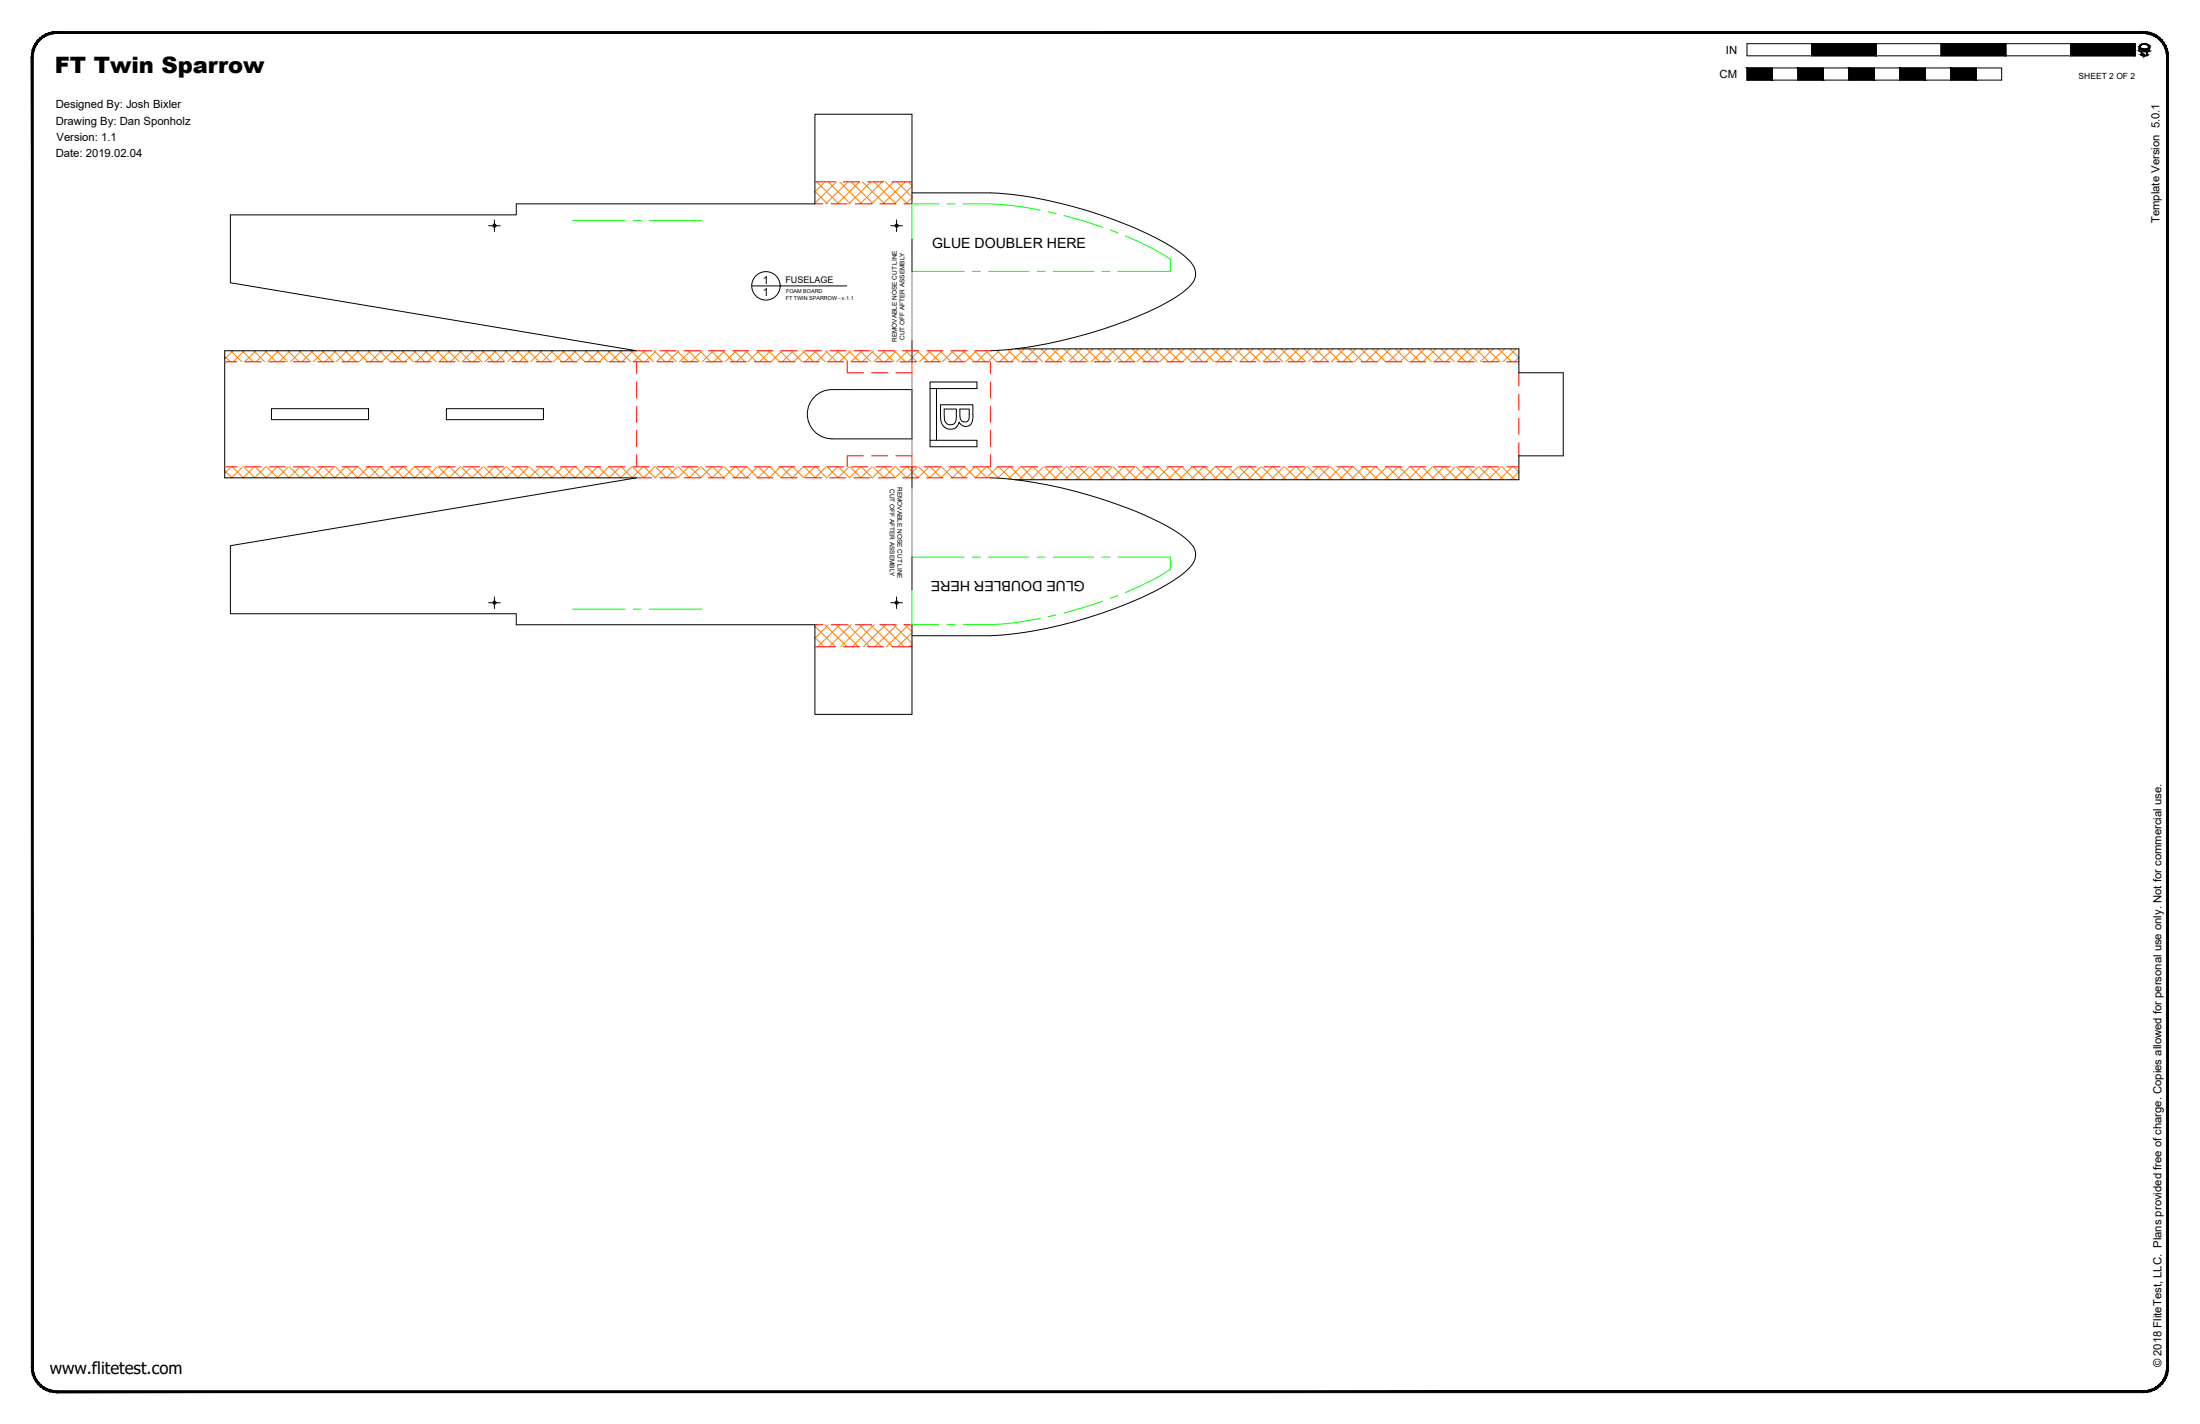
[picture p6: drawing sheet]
<svg xmlns="http://www.w3.org/2000/svg" width="864mm" height="559mm" viewBox="0 0 864 559" stroke-linecap="round" stroke-linejoin="round" font-family="sans-serif">
<!-- layer: 23 NOTES -->
<g fill="none" stroke="#000" stroke-width=".39">
<path d="M295.1 112.2h37.3M365.1 152.5h18.4v-2.6h-18.4v25.4h18.4v-2.5h-18.4M367.6 152.5v20.3M369.2 158.8h12.7v3.8a3.8 3.8 0 0 1-2.5 4.7l-1.7-.3-1.2-1.3a3.7 3.7 0 0 1-4.4 2.6 3.7 3.7 0 0 1-2.8-4.3zM370.6 160.5h4.8v2.8a2.58 2.58 0 0 1-2.7 3.4 2.87 2.87 0 0 1-2.1-3.6zM376.8 160.5h3.7v2.1a2.11 2.11 0 0 1-2.1 3l-.8-.3-.7-1.1z"/>
<circle cx="300.7" cy="112.2" r="5.6"/>
</g>
<!-- layer: 02 SCORE -->
<g fill="none" stroke="#f00" stroke-width=".39">
<path d="M319.9 71.4h8M331.1 71.4h6.3M340.6 71.4h6.3M350.1 71.4h7.9M319.9 80h3.2M326.2 80h6.4M335.8 80h6.3M345.3 80h6.3M354.8 80h3.2M249.9 137.7h5.9M259 137.7h6.4M268.5 137.7h6.4"/>
<path d="M278.1 137.7h6.3M287.6 137.7h6.3M297.1 137.7h6.4M306.6 137.7h6.4M316.2 137.7h6.3M325.7 137.7h6.3M335.2 137.7h6.4M344.7 137.7h6.4M354.3 137.7h6.3M363.8 137.7h6.3M373.3 137.7h6.4M382.8 137.7h6"/>
<path d="M88.2 142h4.8M96.1 142h6.4M105.7 142h6.3M115.2 142h6.3M124.7 142h6.4M134.2 142h6.4M143.8 142h6.3M153.3 142h6.3M162.8 142h6.4M172.3 142h6.4M181.9 142h6.3M191.4 142h6.4"/>
<path d="M200.9 142h6.4M210.5 142h6.3M220 142h6.3M229.5 142h6.4M239 142h6.4M248.6 142h6.3M249.9 142v4.7M249.9 149.9v6.3M249.9 159.4v6.3M258.1 142h6.3M267.6 142h6.4M277.1 142h6.4"/>
<path d="M286.7 142h6.3M296.2 142h6.3M305.7 142h6.4M315.2 142h6.4M324.8 142h6.3M332.6 142v4.3h6.3M334.3 142h6.3M342.1 146.3h6.4M343.8 142h6.4M353.3 142h6.4M358 142v4.3h-6.4M362.9 142h6.3"/>
<path d="M372.4 142h6.3M381.9 142h6.4M388.8 142v4.7M388.8 149.9v6.3M388.8 159.4v6.3M391.4 142h6.4M401 142h6.3M410.5 142h6.3M420 142h6.4M429.5 142h6.4M439.1 142h6.3M448.6 142h6.3"/>
<path d="M458.1 142h6.4M467.6 142h6.4M477.2 142h6.3M486.7 142h6.3M496.2 142h6.4M505.7 142h6.4M515.3 142h6.3M524.8 142h6.3M534.3 142h6.4M543.8 142h6.4M553.4 142h6.3M562.9 142h6.3"/>
<path d="M572.4 142h6.4M581.9 142h6.4M591.5 142h4.7M596.2 146.3v5.1M596.2 154.6v6.4M249.9 168.9v6.4M249.9 178.4v4.8M338.9 178.9h-6.3v4.3M342.1 178.9h6.4M351.6 178.9h6.4v4.3M388.8 168.9v6.4M388.8 178.4v4.8"/>
<path d="M596.2 164.1v6.4M596.2 173.7v5.2M88.2 183.2h4.8M96.1 183.2h6.4M105.7 183.2h6.3M115.2 183.2h6.3M124.7 183.2h6.4M134.2 183.2h6.4M143.8 183.2h6.3M153.3 183.2h6.3M162.8 183.2h6.4M172.3 183.2h6.4"/>
<path d="M181.9 183.2h6.3M191.4 183.2h6.4M200.9 183.2h6.4M210.5 183.2h6.3M220 183.2h6.3M229.5 183.2h6.4M239 183.2h6.4M248.6 183.2h6.3M249.9 187.5h5.9M258.1 183.2h6.3M259 187.5h6.4M267.6 183.2h6.4"/>
<path d="M268.5 187.5h6.4M277.1 183.2h6.4M278.1 187.5h6.3M286.7 183.2h6.3M287.6 187.5h6.3M296.2 183.2h6.3M297.1 187.5h6.4M305.7 183.2h6.4M306.6 187.5h6.4M315.2 183.2h6.4M316.2 187.5h6.3M324.8 183.2h6.3"/>
<path d="M325.7 187.5h6.3M334.3 183.2h6.3M335.2 187.5h6.4M343.8 183.2h6.4M344.7 187.5h6.4M353.3 183.2h6.4M354.3 187.5h6.3M362.9 183.2h6.3M363.8 187.5h6.3M372.4 183.2h6.3M373.3 187.5h6.4M381.9 183.2h6.4"/>
<path d="M382.8 187.5h6M391.4 183.2h6.4M401 183.2h6.3M410.5 183.2h6.3M420 183.2h6.4M429.5 183.2h6.4M439.1 183.2h6.3M448.6 183.2h6.3M458.1 183.2h6.4M467.6 183.2h6.4M477.2 183.2h6.3M486.7 183.2h6.3"/>
<path d="M496.2 183.2h6.4M505.7 183.2h6.4M515.3 183.2h6.3M524.8 183.2h6.3M534.3 183.2h6.4M543.8 183.2h6.4M553.4 183.2h6.3M562.9 183.2h6.3M572.4 183.2h6.4M581.9 183.2h6.4M591.5 183.2h4.7M319.9 245.2h3.2"/>
<path d="M319.9 253.8h8M326.2 245.2h6.4M331.1 253.8h6.3M335.8 245.2h6.3M340.6 253.8h6.3M345.3 245.2h6.3M350.1 253.8h7.9M354.8 245.2h3.2"/>
</g>
<!-- layer: 01 CUT -->
<g fill="none" stroke="#000" stroke-width=".39">
<path d="M358 75.7h30.8a167.1 167.1 0 0 1 71.5 21.4 24.1 24.1 0 0 1 8.6 8 6.6 6.6 0 0 1-2.7 8 78.4 78.4 0 0 1-23.2 12.5 174.2 174.2 0 0 1-54.2 12.1M358 80v-35.2h-38.1v35.2h-117.2v4.3h-112.3v26.7l159.5 26.7h-161.7v49.8h161.7l-159.5 26.7v26.6h112.3v4.4h117.2v35.1h38.1v-35.1M358 93.8v12.7M358 133.6v8.4M398.5 136.9h197.7v9.4h17.4v32.6h-17.4v9.4h-197.7M326.5 152.9h31.5v19.3h-31.5M326.6 152.9a9.6 9.6 0 0 0-9.7 9.6 9.6 9.6 0 0 0 9.7 9.7M106.6 160.4h38.1v4.3h-38.1zM175.2 160.4h38.1v4.3h-38.1zM358 183.2v8.3M388.8 187.5a176.4 176.4 0 0 1 69.4 19 25.6 25.6 0 0 1 10.6 8.8 6.6 6.6 0 0 1-2 7.6 75 75 0 0 1-24 13.9 165.2 165.2 0 0 1-54 12.7h-30.8M358 218.6v12.7"/>
<circle cx="194.1" cy="88.6" r=".62"/>
<circle cx="352" cy="88.6" r=".62"/>
<circle cx="194.1" cy="236.5" r=".62"/>
<circle cx="352" cy="236.5" r=".62"/>
</g>
<!-- layer: 06 CAVITY -->
<g fill="none" stroke="#ff7f00" stroke-width=".39">
<path d="M319.9 79.6l.4 .4M319.9 75.1l4.9 4.9M320.6 71.4l8.7 8.6M323.8 71.4l-3.9 3.9M325.2 71.4l8.6 8.6M328.3 71.4l-8.4 8.4M329.6 71.4l8.6 8.6M332.8 71.4l-8.6 8.6M334.1 71.4l8.7 8.6M337.3 71.4l-8.6 8.6M338.6 71.4l8.6 8.6M341.8 71.4l-8.7 8.6"/>
<path d="M343.1 71.4l8.6 8.6M346.3 71.4l-8.6 8.6M347.6 71.4l8.6 8.6M350.8 71.4l-8.7 8.6M352.1 71.4l5.9 5.9M355.3 71.4l-8.7 8.6M356.6 71.4l1.4 1.4M358 73.1l-6.9 6.9M358 77.6l-2.4 2.4M88.2 139.8l2.2 2.2M90.6 137.7l4.3 4.3M91.4 137.7l-3.2 3.1"/>
<path d="M95.1 137.7l4.3 4.3M95.9 137.7l-4.4 4.3M99.6 137.7l4.3 4.3M100.4 137.7l-4.4 4.3M104 137.7l4.4 4.3M104.9 137.7l-4.4 4.3M108.5 137.7l4.4 4.3M109.3 137.7l-4.3 4.3M113 137.7l4.3 4.3M113.9 137.7l-4.4 4.3M117.5 137.7l4.3 4.3M118.3 137.7l-4.3 4.3"/>
<path d="M122 137.7l4.3 4.3M122.8 137.7l-4.3 4.3M126.5 137.7l4.3 4.3M127.3 137.7l-4.3 4.3M131 137.7l4.3 4.3M131.8 137.7l-4.3 4.3M135.5 137.7l4.3 4.3M136.3 137.7l-4.3 4.3M140 137.7l4.3 4.3M140.8 137.7l-4.3 4.3M144.5 137.7l4.3 4.3M145.3 137.7l-4.4 4.3"/>
<path d="M148.9 137.7l4.3 4.3M149.8 137.7l-4.3 4.3M153.4 137.7l4.4 4.3M154.2 137.7l-4.3 4.3M157.9 137.7l4.3 4.3M158.8 137.7l-4.4 4.3M162.4 137.7l4.3 4.3M163.2 137.7l-4.3 4.3M166.9 137.7l4.3 4.3M167.7 137.7l-4.3 4.3M171.4 137.7l4.3 4.3M172.2 137.7l-4.3 4.3"/>
<path d="M175.9 137.7l4.3 4.3M176.7 137.7l-4.3 4.3M180.4 137.7l4.3 4.3M181.2 137.7l-4.3 4.3M184.9 137.7l4.3 4.3M185.7 137.7l-4.3 4.3M189.4 137.7l4.3 4.3M190.2 137.7l-4.4 4.3M193.9 137.7l4.3 4.3M194.7 137.7l-4.3 4.3M198.3 137.7l4.4 4.3M199.1 137.7l-4.3 4.3"/>
<path d="M202.9 137.7l4.3 4.3M203.7 137.7l-4.4 4.3M207.3 137.7l4.3 4.3M208.1 137.7l-4.3 4.3M211.8 137.7l4.4 4.3M212.6 137.7l-4.3 4.3M216.3 137.7l4.3 4.3M217.1 137.7l-4.3 4.3M220.8 137.7l4.3 4.3M221.6 137.7l-4.3 4.3M225.3 137.7l4.3 4.3M226.1 137.7l-4.3 4.3"/>
<path d="M229.8 137.7l4.3 4.3M230.6 137.7l-4.3 4.3M234.3 137.7l4.3 4.3M235.1 137.7l-4.4 4.3M238.8 137.7l4.3 4.3M239.6 137.7l-4.3 4.3M243.2 137.7l4.4 4.3M244.1 137.7l-4.4 4.3M247.8 137.7l4.3 4.3M248.6 137.7l-4.4 4.3M252.2 137.7l4.3 4.3M253.1 137.7l-4.3 4.3"/>
<path d="M256.7 137.7l4.4 4.3M257.5 137.7l-4.3 4.3M261.2 137.7l4.3 4.3M262 137.7l-4.3 4.3M265.7 137.7l4.3 4.3M266.5 137.7l-4.3 4.3M270.2 137.7l4.3 4.3M271 137.7l-4.3 4.3M274.7 137.7l4.3 4.3M275.5 137.7l-4.3 4.3M279.2 137.7l4.3 4.3M280 137.7l-4.3 4.3"/>
<path d="M283.7 137.7l4.3 4.3M284.5 137.7l-4.3 4.3M288.1 137.7l4.4 4.3M289 137.7l-4.3 4.3M292.7 137.7l4.3 4.3M293.4 137.7l-4.3 4.3M297.1 137.7l4.3 4.3M298 137.7l-4.4 4.3M301.6 137.7l4.4 4.3M302.4 137.7l-4.3 4.3M306.1 137.7l4.3 4.3M306.9 137.7l-4.3 4.3"/>
<path d="M310.6 137.7l4.3 4.3M311.4 137.7l-4.3 4.3M315.1 137.7l4.3 4.3M315.9 137.7l-4.3 4.3M319.6 137.7l4.3 4.3M320.4 137.7l-4.3 4.3M324.1 137.7l4.3 4.3M324.9 137.7l-4.3 4.3M328.6 137.7l4.3 4.3M329.4 137.7l-4.3 4.3M333.1 137.7l4.3 4.3M333.9 137.7l-4.3 4.3"/>
<path d="M337.6 137.7l4.3 4.3M338.3 137.7l-4.3 4.3M342.1 137.7l4.3 4.3M342.9 137.7l-4.4 4.3M346.5 137.7l4.3 4.3M347.3 137.7l-4.3 4.3M351 137.7l4.4 4.3M351.8 137.7l-4.3 4.3M355.5 137.7l4.3 4.3M356.3 137.7l-4.3 4.3M360 137.7l4.3 4.3M360.8 137.7l-4.3 4.3"/>
<path d="M364.5 137.7l4.3 4.3M365.3 137.7l-4.3 4.3M369 137.7l4.3 4.3M369.8 137.7l-4.3 4.3M373.5 137.7l4.3 4.3M374.3 137.7l-4.3 4.3M378 137.7l4.3 4.3M378.8 137.7l-4.3 4.3M382.5 137.7l4.3 4.3M383.3 137.7l-4.4 4.3M387 137.7l4.3 4.3M387.8 137.7l-4.4 4.3"/>
<path d="M391.3 137.6l4.4 4.4M392.4 137.5l-4.5 4.5M395.5 137.2l4.8 4.8M397.4 137l-5 5M399.7 136.9l5 5.1M402 136.9l-5.1 5.1M404.1 136.9l5.1 5.1M406.5 136.9l-5.1 5.1M408.6 136.9l5.1 5.1M411 136.9l-5.1 5.1M413.1 136.9l5.1 5.1M415.4 136.9l-5 5.1"/>
<path d="M417.6 136.9l5.1 5.1M420 136.9l-5.1 5.1M422.1 136.9l5.1 5.1M424.5 136.9l-5.1 5.1M426.6 136.9l5.1 5.1M428.9 136.9l-5 5.1M431.1 136.9l5.1 5.1M433.5 136.9l-5.2 5.1M435.6 136.9l5 5.1M437.9 136.9l-5 5.1M440.1 136.9l5.1 5.1M442.4 136.9l-5.1 5.1"/>
<path d="M444.6 136.9l5 5.1M446.9 136.9l-5.1 5.1M449.1 136.9l5 5.1M451.4 136.9l-5.1 5.1M453.5 136.9l5.1 5.1M455.9 136.9l-5.1 5.1M458.1 136.9l5 5.1M460.4 136.9l-5.1 5.1M462.5 136.9l5.1 5.1M464.9 136.9l-5.1 5.1M467 136.9l5.1 5.1M469.4 136.9l-5.1 5.1"/>
<path d="M471.5 136.9l5.1 5.1M473.8 136.9l-5 5.1M476 136.9l5.1 5.1M478.4 136.9l-5.2 5.1M480.5 136.9l5.1 5.1M482.8 136.9l-5 5.1M485 136.9l5.1 5.1M487.3 136.9l-5.1 5.1M489.5 136.9l5.1 5.1M491.8 136.9l-5.1 5.1M494 136.9l5 5.1M496.3 136.9l-5.1 5.1"/>
<path d="M498.4 136.9l5.2 5.1M500.8 136.9l-5.1 5.1M503 136.9l5 5.1M505.3 136.9l-5.1 5.1M507.4 136.9l5.1 5.1M509.8 136.9l-5.1 5.1M511.9 136.9l5.1 5.1M514.3 136.9l-5.1 5.1M516.4 136.9l5.1 5.1M518.7 136.9l-5 5.1M520.9 136.9l5.1 5.1M523.2 136.9l-5.1 5.1"/>
<path d="M525.4 136.9l5.1 5.1M527.7 136.9l-5 5.1M529.9 136.9l5.1 5.1M532.2 136.9l-5.1 5.1M534.4 136.9l5.1 5.1M536.7 136.9l-5.1 5.1M538.9 136.9l5 5.1M541.2 136.9l-5.1 5.1M543.3 136.9l5.2 5.1M545.7 136.9l-5.1 5.1M547.9 136.9l5 5.1M550.2 136.9l-5.1 5.1"/>
<path d="M552.3 136.9l5.1 5.1M554.7 136.9l-5.1 5.1M556.8 136.9l5.1 5.1M559.2 136.9l-5.1 5.1M561.3 136.9l5.1 5.1M563.6 136.9l-5 5.1M565.8 136.9l5.1 5.1M568.1 136.9l-5 5.1M570.3 136.9l5.1 5.1M572.7 136.9l-5.1 5.1M574.8 136.9l5.1 5.1M577.1 136.9l-5 5.1"/>
<path d="M579.3 136.9l5.1 5.1M581.6 136.9l-5.1 5.1M583.8 136.9l5 5.1M586.1 136.9l-5.1 5.1M588.3 136.9l5 5.1M590.6 136.9l-5.1 5.1M592.8 136.9l3.4 3.4M595.1 136.9l-5.1 5.1M596.2 140.3l-1.7 1.7M88.2 184.7l2.8 2.8M90.8 183.2l-2.6 2.5M91.2 183.2l4.3 4.3 4.3-4.3"/>
<path d="M95.3 183.2l-4.4 4.3M95.7 183.2l4.3 4.3M100.2 183.2l4.3 4.3M104.2 183.2l-4.3 4.3M104.7 183.2l4.3 4.3M108.7 183.2l-4.3 4.3M109.1 183.2l4.3 4.3 4.3-4.3M113.2 183.2l-4.3 4.3M113.7 183.2l4.3 4.3M118.1 183.2l4.3 4.3M122.2 183.2l-4.3 4.3M122.6 183.2l4.4 4.3"/>
<path d="M126.7 183.2l-4.3 4.3M127.1 183.2l4.3 4.3 4.3-4.3M131.2 183.2l-4.3 4.3M131.6 183.2l4.3 4.3M136.1 183.2l4.3 4.3M140.2 183.2l-4.4 4.3M140.6 183.2l4.3 4.3M144.7 183.2l-4.4 4.3M145.1 183.2l4.2 4.3 4.3-4.3M149.1 183.2l-4.3 4.3M149.6 183.2l4.3 4.3M154 183.2l4.4 4.3"/>
<path d="M158.1 183.2l-4.3 4.3M158.6 183.2l4.3 4.3M162.6 183.2l-4.3 4.3M163 183.2l4.3 4.3 4.3-4.3M167.1 183.2l-4.3 4.3M167.5 183.2l4.4 4.3M172 183.2l4.3 4.3M176.1 183.2l-4.3 4.3M176.5 183.2l4.3 4.3M180.6 183.2l-4.3 4.3M181 183.2l4.2 4.3 4.4-4.3M185 183.2l-4.3 4.3"/>
<path d="M185.5 183.2l4.3 4.3M190 183.2l4.3 4.3M194 183.2l-4.3 4.3M194.5 183.2l4.3 4.3M198.5 183.2l-4.3 4.3M198.9 183.2l4.4 4.3M203 183.2l-4.3 4.3M203.5 183.2l4.3 4.3M207.5 183.2l-4.3 4.3M207.9 183.2l4.4 4.3M212 183.2l-4.3 4.3M212.4 183.2l4.4 4.3"/>
<path d="M216.5 183.2l-4.3 4.3M216.9 183.2l4.4 4.3M221 183.2l-4.3 4.3M221.4 183.2l4.3 4.3 4.3-4.3M225.5 183.2l-4.3 4.3M225.9 183.2l4.3 4.3M230.4 183.2l4.3 4.3M234.5 183.2l-4.4 4.3M234.9 183.2l4.3 4.3M239 183.2l-4.3 4.3M239.4 183.2l4.2 4.3 4.4-4.3M243.4 183.2l-4.3 4.3"/>
<path d="M243.9 183.2l4.3 4.3M248.4 183.2l4.3 4.3M252.4 183.2l-4.3 4.3M252.9 183.2l4.3 4.3M256.9 183.2l-4.3 4.3M257.3 183.2l4.3 4.3 4.3-4.3M261.4 183.2l-4.3 4.3M261.8 183.2l4.4 4.3M266.3 183.2l4.3 4.3M270.4 183.2l-4.3 4.3M270.8 183.2l4.3 4.3M274.9 183.2l-4.3 4.3"/>
<path d="M275.3 183.2l4.3 4.3 4.3-4.3M279.4 183.2l-4.4 4.3M279.8 183.2l4.3 4.3M284.3 183.2l4.3 4.3M288.3 183.2l-4.3 4.3M288.8 183.2l4.3 4.3M292.9 183.2l-4.4 4.3M293.3 183.2l4.2 4.3 4.3-4.3M297.3 183.2l-4.3 4.3M297.8 183.2l4.3 4.3M302.2 183.2l4.3 4.3M306.3 183.2l-4.3 4.3"/>
<path d="M306.7 183.2l4.4 4.3M310.8 183.2l-4.3 4.3M311.2 183.2l4.3 4.3 4.3-4.3M315.3 183.2l-4.3 4.3M315.7 183.2l4.3 4.3M320.2 183.2l4.3 4.3M324.3 183.2l-4.4 4.3M324.7 183.2l4.3 4.3M328.8 183.2l-4.3 4.3M329.2 183.2l4.2 4.3 4.4-4.3M333.2 183.2l-4.3 4.3M333.7 183.2l4.3 4.3"/>
<path d="M338.1 183.2l4.4 4.3M342.2 183.2l-4.3 4.3M342.7 183.2l4.3 4.3M346.7 183.2l-4.3 4.3M347.1 183.2l4.4 4.3M351.2 183.2l-4.3 4.3M351.6 183.2l4.4 4.3M355.7 183.2l-4.3 4.3M356.1 183.2l4.4 4.3M360.2 183.2l-4.3 4.3M360.6 183.2l4.3 4.3M364.7 183.2l-4.3 4.3"/>
<path d="M365.1 183.2l4.4 4.3M369.2 183.2l-4.3 4.3M369.6 183.2l4.3 4.3 4.3-4.3M373.7 183.2l-4.3 4.3M374.1 183.2l4.3 4.3M378.6 183.2l4.3 4.3M382.7 183.2l-4.4 4.3M383.1 183.2l4.3 4.3M387.2 183.2l-4.4 4.3M387.6 183.2l4.4 4.5M391.6 183.2l-4.3 4.3M392.1 183.2l4.9 4.9"/>
<path d="M396.1 183.2l-4.4 4.4M396.5 183.2l5.2 5.1M400.6 183.2l-4.8 4.8M401.1 183.2l5 5.1M405.1 183.2l-5.1 5.1M405.5 183.2l5.1 5.1M409.6 183.2l-5.1 5.1M410 183.2l5.1 5.1M414.1 183.2l-5.1 5.1M414.5 183.2l5.1 5.1M418.6 183.2l-5.1 5.1M419 183.2l5.1 5.1"/>
<path d="M423.1 183.2l-5.1 5.1M423.5 183.2l5.1 5.1M427.5 183.2l-5 5.1M428 183.2l5.1 5.1M432.1 183.2l-5.1 5.1M432.5 183.2l5.1 5.1M436.5 183.2l-5 5.1M437 183.2l5 5.1M441 183.2l-5.1 5.1M441.4 183.2l5.1 5.1M445.5 183.2l-5.1 5.1M446 183.2l5 5.1"/>
<path d="M450 183.2l-5.1 5.1M450.4 183.2l5.1 5.1M454.5 183.2l-5.1 5.1M454.9 183.2l5.1 5.1M459 183.2l-5.1 5.1M459.4 183.2l5.1 5.1M463.5 183.2l-5.1 5.1M463.9 183.2l5.1 5.1M468 183.2l-5.1 5.1M468.4 183.2l5.1 5.1M472.4 183.2l-5 5.1M472.9 183.2l5.1 5.1"/>
<path d="M477 183.2l-5.1 5.1M477.4 183.2l5.1 5.1M481.4 183.2l-5 5.1M481.9 183.2l5 5.1M485.9 183.2l-5 5.1M486.3 183.2l5.1 5.1M490.4 183.2l-5.1 5.1M490.9 183.2l5 5.1M494.9 183.2l-5 5.1M495.3 183.2l5.1 5.1M499.4 183.2l-5.1 5.1M499.8 183.2l5.1 5.1"/>
<path d="M503.9 183.2l-5.1 5.1M504.3 183.2l5.1 5.1M508.4 183.2l-5.1 5.1M508.8 183.2l5.1 5.1M512.9 183.2l-5.1 5.1M513.3 183.2l5.1 5.1M517.4 183.2l-5.1 5.1M517.8 183.2l5.1 5.1M521.9 183.2l-5.1 5.1M522.3 183.2l5.1 5.1M526.4 183.2l-5.1 5.1M526.8 183.2l5 5.1"/>
<path d="M530.8 183.2l-5 5.1M531.3 183.2l5 5.1M535.4 183.2l-5.2 5.1M535.8 183.2l5.1 5.1M539.8 183.2l-5 5.1M540.3 183.2l5 5.1M544.3 183.2l-5.1 5.1M544.7 183.2l5.1 5.1M548.8 183.2l-5.1 5.1M549.2 183.2l5.1 5.1M553.3 183.2l-5.1 5.1M553.7 183.2l5.1 5.1"/>
<path d="M557.8 183.2l-5.1 5.1M558.2 183.2l5.1 5.1M562.3 183.2l-5.1 5.1M562.7 183.2l5.1 5.1M566.8 183.2l-5.1 5.1M567.2 183.2l5.1 5.1M571.3 183.2l-5.1 5.1M571.7 183.2l5.1 5.1M575.7 183.2l-5 5.1M576.2 183.2l5 5.1M580.3 183.2l-5.2 5.1M580.6 183.2l5.2 5.1"/>
<path d="M584.7 183.2l-5 5.1M585.2 183.2l5 5.1M589.2 183.2l-5.1 5.1M589.6 183.2l5.1 5.1M593.7 183.2l-5.1 5.1M594.1 183.2l2.1 2-3.1 3.1M319.9 250.2l3.6 3.6M319.9 245.8l8.1 8M320.7 245.2l-.8 .7M323.8 245.2l8.6 8.6M325.2 245.2l-5.3 5.2M328.3 245.2l8.7 8.6"/>
<path d="M329.7 245.2l-8.7 8.6M332.8 245.2l8.6 8.6M334.1 245.2l-8.6 8.6M337.3 245.2l8.6 8.6M338.6 245.2l-8.6 8.6M341.8 245.2l8.6 8.6M343.1 245.2l-8.6 8.6M346.3 245.2l8.6 8.6M347.6 245.2l-8.6 8.6M350.8 245.2l7.2 7.2M352.1 245.2l-8.6 8.6M355.3 245.2l2.7 2.7"/>
<path d="M356.6 245.2l-8.6 8.6M358 248.2l-5.6 5.6M358 252.7l-1 1.1"/>
</g>
<!-- layer: 05 REFERENCE -->
<g fill="none" stroke="#0f0" stroke-width=".39">
<path d="M224.7 86.6h20.7M248.6 86.6h3.1M254.9 86.6h20.6M368.6 80h-10.6v13.8M371.7 80h3.2M378.1 80a110.9 110.9 0 0 1 17.5 .5l12.7 2M411.5 83.1l3.1 .7M417.6 84.6l15.2 4.6M435.8 90.3l3 1.1M441.7 92.6l9.8 4.5 7.9 4.6v4.8h-20.5M358 106.5h20.5M381.7 106.5h3.2"/>
<path d="M388.1 106.5h15.8M407.1 106.5h3.2M413.5 106.5h15.8M432.5 106.5h3.2M358 218.6h20.5M381.7 218.6h3.2M388.1 218.6h15.8M407.1 218.6h3.2M413.5 218.6h15.8M432.5 218.6h3.2M438.9 218.6h20.5v4.9l-7.9 4.5-9.8 4.6M224.7 239.1h20.7"/>
<path d="M248.6 239.1h3.1M254.9 239.1h20.6M358 231.3v13.9h10.6M432.8 235.9l-15.2 4.6M438.8 233.7l-3 1.1M371.7 245.2h3.2M408.3 242.7l-10.4 1.7-4.6 .5-4.6 .3h-10.6M414.6 241.3l-3.1 .7"/>
</g>
<!-- layer: 24 DIMENSIONS -->
<path d="M191.8 88.6h4.6M194.1 86.3v4.6M349.7 88.6h4.5M351.9 86.3v4.6M191.8 236.5h4.6M194.1 234.2v4.6M349.7 236.5h4.5M351.9 234.2v4.6" fill="none" stroke="#000" stroke-width=".39"/>
<!-- layer: 08 CUTOUT -->
<path d="M358 106.5v27.1M358 146.3v6.6M358 172.2v6.7M358 191.5v27.1" fill="none" stroke="#808080" stroke-width=".39"/>
<!-- layer: 21 FULL-SIZE -->
<path d="M685.8 17.1h25.4v4.8h-25.4zM711.2 17.1h25.4v4.8h-25.4zM736.6 17.1h25.4v4.8h-25.4zM762 17.1h25.4v4.8h-25.4zM787.4 17.1h25.4v4.8h-25.4zM812.8 17.1h25.4v4.8h-25.4zM840.1 18.8l1.3 .4 .2 .3 1.9-.7v.3l-1.7 1.2-1.7-1.2zM843.7 20v-1.3a1.98 1.98 0 0 0-1.9-1.5 1.98 1.98 0 0 0-1.9 1.5l-.1 1.3 .9 .3v1.2l.3-.5v.6l.4 .1 .1-.4 .2 .5v-.3l.1 .3 1-.3v-1.2l1-.3v-1.3a2.07 2.07 0 0 0-2-1.6 2.07 2.07 0 0 0-2 1.6v1.3l.8 .3v1.3l1.2 .3 1.1-.3v-1.3M685.8 26.7h9.9v4.7h10.1v-4.7h9.9v4.7h10.1v-4.7h10v4.7h10v-4.7h10v4.7h9.9v-4.7h10.1v4.7h9.9v-4.7h-9.9v4.7h-10.1v-4.7h-9.9v4.7h-10v-4.7h-10v4.7h-10v-4.7h-10.1v4.7h-9.9v-4.7h-10.1v4.7h-9.9zM841.1 21.7v-.5l.1 .5" fill="none" stroke="#000" stroke-width=".39"/>
<g fill="#000" stroke="#000" stroke-width=".39">
<path d="M840.1 18.8l1.1 .3h-1.1zM840.4 17.6l-.2 .1zM840.7 19.5h2.1l-1 .8zM841.4 17.2h.7zM842.4 19.1l1.1-.3v.3zM843.5 20h.3zM841.4 21.8h.7zM842.5 21.6h.4zM842.8 20.3h.3z"/>
<path d="M20.8 12.5l1.4-.1v.7zM20.8 12.5l.1 .7 1.3-.1zM19.4 12.8l1.4-.3 .1 .7zM19.4 12.8l.2 .7 1.3-.3zM18.1 13.3l1.3-.5 .2 .7zM18.1 13.3l.3 .7 1.2-.5zM16.9 13.9l1.2-.6 .3 .7zM16.9 13.9l.4 .7 1.1-.6zM15.7 14.8l1.2-.9 .4 .7zM15.7 14.8l.5 .6 1.1-.8zM15.7 14.8l.5 .6-1.5 .4zM14.7 15.8l.6 .5 .9-.9zM14.7 15.8l.6 .5-1.4 .6zM13.9 16.9l.6 .4 .8-1zM13.9 16.9l.6 .4-1.3 .9zM13.2 18.2l.7 .3 .6-1.2zM13.2 18.2l.7 .3-1.2 1zM12.7 19.5l.7 .2 .5-1.2zM12.7 19.5l.7 .2-1 1.2zM13.4 19.7l-1 1.2 .7 .1zM12.4 20.9l.7 .1-.8 1.3zM13.1 21l-.8 1.3h.7z"/>
<path d="M711.2 17.1l25.4 4.8v-4.8zM711.2 17.1l25.4 4.8h-25.4z"/>
<path d="M762 17.1l25.4 4.8v-4.8zM762 17.1l25.4 4.8h-25.4z"/>
<path d="M812.8 17.1l25.4 4.8v-4.8zM812.8 17.1l25.4 4.8h-25.4z"/>
<path d="M839.8 18.7v1.3zM839.8 18.7v1.3z"/>
<path d="M839.8 20h.2zM839.8 20h.2z"/>
<path d="M839.8 18.4v.3zM839.8 18.4v.3z"/>
<path d="M839.9 18.2v.2zM839.9 18.2l-.1 .2z"/>
<path d="M840.7 17.4h.2zM840.5 17.5l.2-.1z"/>
<path d="M840.1 19.1l1.3 .1zM840.1 19.1l1.3 .1z"/>
<path d="M840.9 17.3h.4zM840.7 17.4l.2-.1zM840.7 17.4h.2zM840.7 17.4h.2z"/>
<path d="M22.2 13.1h819.2v-.7zM22.2 12.4h819.2l-819.2 .7z"/>
<path d="M840.2 19.2l1.2 .1zM840.2 19.2l1.2 .1z"/>
<path d="M840.4 19.3l1.2 .2zM840.4 19.3l1.2 .2z"/>
<path d="M841 17.2h.5zM840.9 17.3h.4z"/>
<path d="M841.1 17.2h.5zM841 17.2h.5z"/>
<path d="M841.4 17.2h1.1zM841.1 17.2h1.4z"/>
<path d="M842 17.2h.5zM842 17.2h.5z"/>
<path d="M842 17.2l.6 .1zM842 17.2l.6 .1z"/>
<path d="M842.3 17.3l.5 .1zM842.3 17.3l.5 .1z"/>
<path d="M842.6 17.4h.3zM842.6 17.4h.3z"/>
<path d="M842.6 17.4l.5 .1zM842.6 17.4l.5 .1z"/>
<path d="M842.9 17.5l.3 .1zM842.9 17.5l.3 .1z"/>
<path d="M842.1 19.3l.7 .2 .3-.2zM842.1 19.3l.7 .2h-.8z"/>
<path d="M843 17.6l.3 .1zM843 17.6l.3 .1z"/>
<path d="M843.2 17.7l.2 .1zM843.2 17.7l.2 .1z"/>
<path d="M842.1 19.2h1.3zM842.1 19.2l1 .1z"/>
<path d="M843.3 17.8l.2 .1zM843.3 17.8l.2 .1z"/>
<path d="M842.4 19.1h1.1zM842.1 19.2h1.3z"/>
<path d="M843.4 17.9l.2 .2zM843.4 17.9l.2 .2z"/>
<path d="M843.6 18.2l.1 .2zM843.6 18.2l.1 .2z"/>
<path d="M843.7 18.4l.1 .3zM843.7 18.4l.1 .3z"/>
<path d="M843.7 18.7l.1 1.3zM843.7 18.7l.1 1.3z"/>
<path d="M12.3 22.3l.7 514.3v-514.3zM12.3 22.3l.7 514.3h-.7z"/>
<path d="M685.8 26.7l9.9 4.7v-4.7zM685.8 26.7l9.9 4.7h-9.9z"/>
<path d="M705.8 26.7l9.9 4.7v-4.7zM705.8 26.7l9.9 4.7h-9.9z"/>
<path d="M725.8 26.7l10 4.7v-4.7zM725.8 26.7l10 4.7h-10z"/>
<path d="M745.8 26.7l10 4.7v-4.7zM745.8 26.7l10 4.7h-10z"/>
<path d="M765.7 26.7l10.1 4.7v-4.7zM765.7 26.7l10.1 4.7h-10.1z"/>
<path d="M839.8 20l.9 .3zM839.8 20l.9 .3z"/>
<path d="M840.4 20.3h.3zM840.4 20.3h.3z"/>
<path d="M840.6 20.3l.1 1.2zM840.6 20.3l.1 1.2z"/>
<path d="M840.6 21.5l.2 .1zM840.6 21.5l.2 .1z"/>
<path d="M840.8 21l.2 .5zM840.8 21l.2 .5z"/>
<path d="M840.6 21.6h.4zM840.6 21.6h.4zM840.6 21.6h.4zM840.6 21.6h.4z"/>
<path d="M840.6 21.6h.4zM840.6 21.6h.4z"/>
<path d="M840.6 21.6l.5 .1zM840.6 21.6l.5 .1z"/>
<path d="M841.1 21.2l.1 .4zM841.1 21.2l.1 .4z"/>
<path d="M840.7 21.7h.5zM840.7 21.7h.5z"/>
<path d="M840.9 21.7h.5zM840.9 21.7h.5z"/>
<path d="M841.4 21.3l.1 .4zM841.4 21.3l.1 .4z"/>
<path d="M841 21.7l.5 .1zM841 21.7l.5 .1z"/>
<path d="M841.1 21.8h.6zM841.1 21.8h.6z"/>
<path d="M841.7 21.5l.1 .3zM841.7 21.5l.1 .3z"/>
<path d="M841.3 21.8h.5zM841.3 21.8h.5z"/>
<path d="M841.9 21.8h.3zM841.8 21.8h.3z"/>
<path d="M842.8 20.3l.1 1.2zM842.8 20.3l.1 1.2z"/>
<path d="M842.2 21.8l.7-.2zM841.9 21.8l.6-.2z"/>
<path d="M843.1 20.3l.7-.3zM842.8 20.3l.7-.3z"/>
<path d="M851.1 20.9l.1 1.4h-.7zM850.4 21l.1 1.3 .6-1.4zM850.8 19.5l.3 1.4-.7 .1zM850.1 19.7l.3 1.3 .4-1.5zM850.3 18.2l.5 1.3-.7 .2zM849.6 18.5l.5 1.2 .2-1.5zM849.6 16.9l.7 1.3-.7 .3zM849 17.3l.6 1.2v-1.6zM848.8 15.8l.8 1.1-.6 .4zM848.3 16.3l.7 1-.2-1.5zM847.8 14.8l1 1-.5 .5zM847.8 14.8l-.5 .6 1 .9zM846.7 13.9l1.1 .9-.5 .6zM846.7 13.9l-.4 .7 1 .8zM845.4 13.3l1.3 .6-.4 .7zM845.4 13.3l-.3 .7 1.2 .6zM844.1 12.8l1.3 .5-.3 .7zM844.1 12.8l-.2 .7 1.2 .5zM842.7 12.5l1.4 .3-.2 .7zM842.7 12.5l-.1 .7 1.3 .3zM841.4 12.4l1.3 .1-.1 .7zM841.4 12.4v.7l1.2 .1z"/>
<path d="M12.3 536.6h.7l-.6 1.4zM13 536.6l-.6 1.4 .7-.1zM12.4 538l.7-.1-.4 1.5zM13.1 537.9l-.4 1.5 .7-.2zM12.7 539.4l.7-.2-.2 1.5zM13.4 539.2l-.2 1.5 .7-.3zM13.2 540.7l.7-.3v1.5zM13.9 540.4v1.5l.6-.4zM13.9 541.9l.6-.4 .2 1.6zM14.5 541.5l.2 1.6 .6-.5zM14.7 543.1l.6-.5 .4 1.5zM15.3 542.6l.4 1.5 .5-.6zM16.2 543.5l.7 1.5-1.2-.9zM16.2 543.5l.7 1.5 .4-.7zM17.3 544.3l.8 1.3-1.2-.6zM17.3 544.3l.8 1.3 .3-.7zM18.4 544.9l1 1.2-1.3-.5zM18.4 544.9l1 1.2 .2-.7zM19.6 545.4l1.2 1-1.4-.3zM19.6 545.4l1.2 1 .1-.7zM20.9 545.7l1.3 .8-1.4-.1zM20.9 545.7l1.3 .8v-.7z"/>
<path d="M850.5 22.3v514.3h.7zM850.5 22.3h.7v514.3z"/>
<path d="M22.2 545.8v.7l819.2-.7zM22.2 546.5l819.2-.7v.7z"/>
<path d="M841.4 545.8l1.3 .6-1.3 .1zM841.4 545.8l1.3 .6-.1-.7zM842.6 545.7l1.5 .4-1.4 .3zM842.6 545.7l1.5 .4-.2-.7zM843.9 545.4l1.5 .2-1.3 .5zM843.9 545.4l1.5 .2-.3-.7zM845.1 544.9l1.6 .1-1.3 .6zM845.1 544.9l1.6 .1-.4-.7zM846.3 544.3l1.5-.2-1.1 .9zM846.3 544.3l1.5-.2-.5-.6zM847.3 543.5l1.5-.4-1 1zM847.3 543.5l1.5-.4-.5-.5zM848.3 542.6l1.3-.7-.8 1.2zM849 541.5l-.7 1.1 1.3-.7zM849 541.5l1.3-.8-.7 1.2zM849.6 540.4l-.6 1.1 1.3-.8zM849.6 540.4l1.2-1-.5 1.3zM850.1 539.2l-.5 1.2 1.2-1zM851.1 538l-.3 1.4-.7-.2zM850.4 537.9l-.3 1.3 1-1.2zM851.2 536.6l-.1 1.4-.7-.1zM850.5 536.6l-.1 1.3 .8-1.3z"/>
</g>
<text font-size="8.9" x="21.5" y="28.8">FT Twin Sparrow</text>
<text font-size="6.6" x="19.5" y="539.1">www.flitetest.com</text>
<g font-size="5.5">
<text x="365.9" y="97.4">GLUE DOUBLER HERE</text>
<text x="425.8" y="228" transform="rotate(-180 425.8 228)">GLUE DOUBLER HERE</text>
</g>
<g font-size="4.4">
<text x="677.5" y="21.1">IN</text>
<text x="675" y="30.6">CM</text>
<text x="21.9" y="42.5">Designed By: Josh Bixler</text>
<text x="21.9" y="48.9">Drawing By: Dan Sponholz</text>
<text x="22.2" y="55.2">Version: 1.1</text>
<text x="21.9" y="61.6">Date: 2019.02.04</text>
<text x="847.7" y="87.6" transform="rotate(-90 847.7 87.6)">Template Version 5.0.1</text>
<text x="299.4" y="111.4">1</text>
<text x="299.4" y="116.2">1</text>
<text x="848.5" y="536.6" transform="rotate(-90 848.5 536.6)">© 2018 FliteTest, LLC. Plans provided free of charge. Copies allowed for personal use only. Not for commercial use.</text>
</g>
<text font-size="3.5" x="308.3" y="111.1">FUSELAGE</text>
<text font-size="3.3" x="816" y="31.1">SHEET 2 OF 2</text>
<g font-size="2.5">
<text x="352" y="134.2" transform="rotate(-90 352 134.2)">REMOVABLE NOSE CUT LINE</text>
<text x="355.1" y="133.4" transform="rotate(-90 355.1 133.4)">CUT OFF AFTER ASSEMBLY</text>
<text x="349.3" y="191.8" transform="rotate(90 349.3 191.8)">CUT OFF AFTER ASSEMBLY</text>
<text x="352.3" y="191.1" transform="rotate(90 352.3 191.1)">REMOVABLE NOSE CUT LINE</text>
</g>
<g font-size="2.1">
<text x="308.4" y="117.7">FT TWIN SPARROW - v.1.1</text>
<text x="308.6" y="115.1">FOAM BOARD</text>
</g>
</svg>
